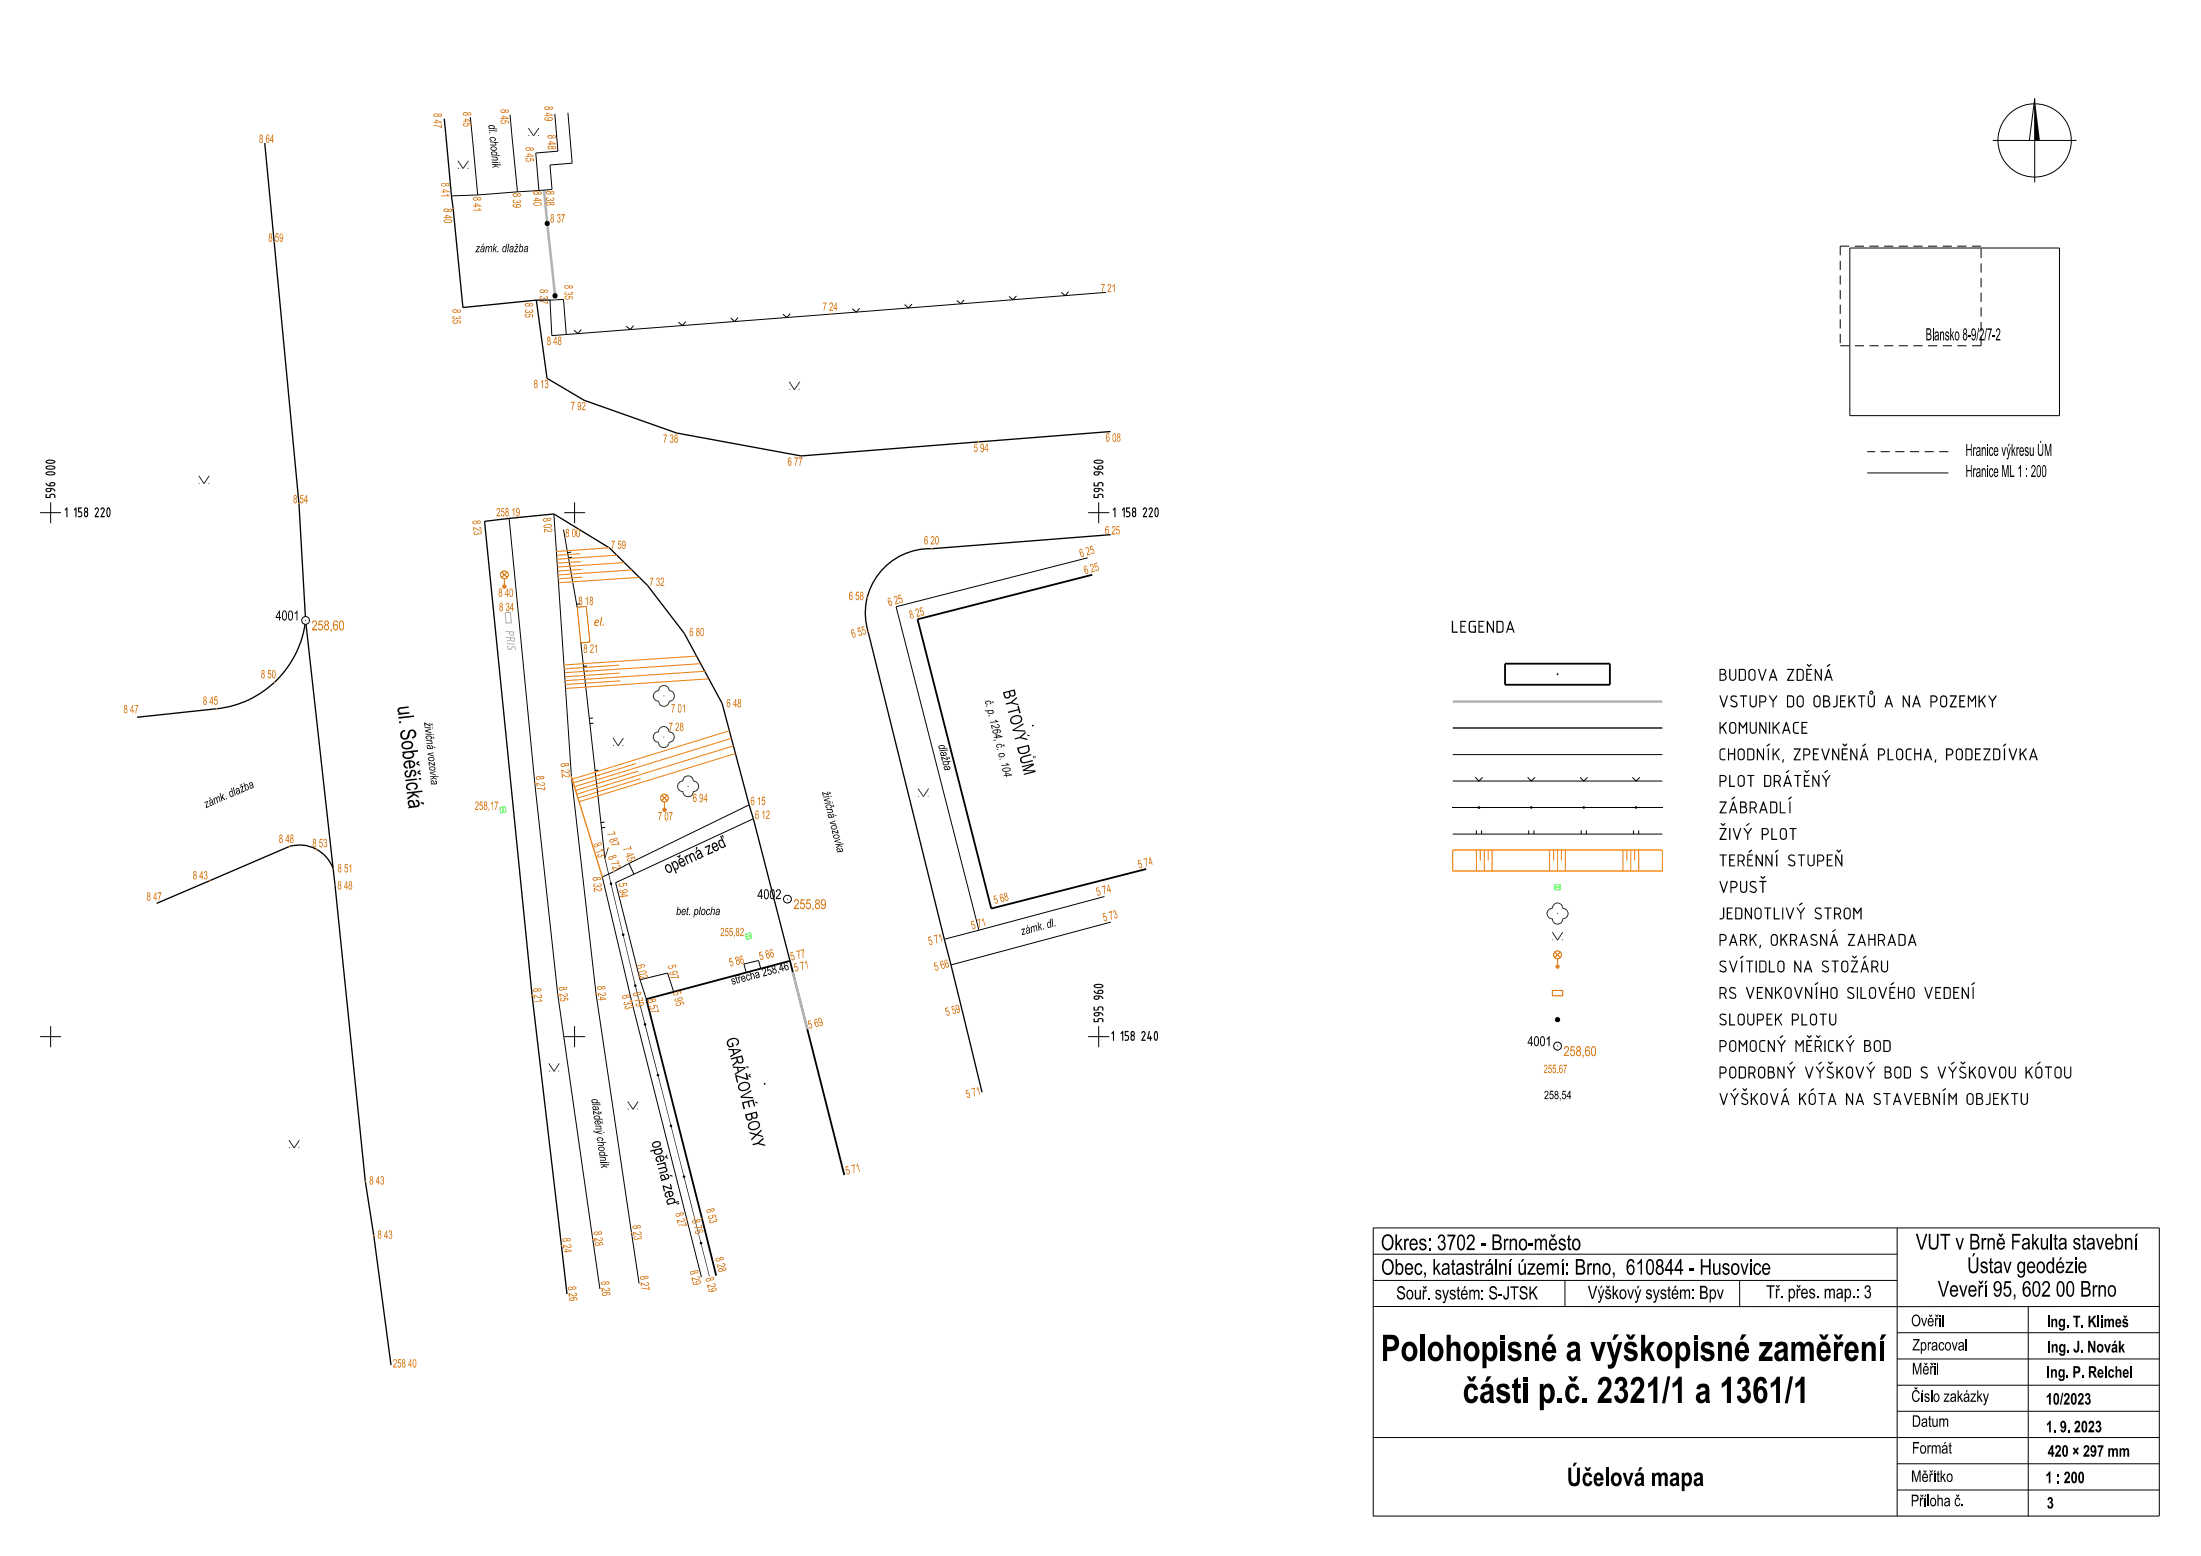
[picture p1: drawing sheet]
<svg xmlns="http://www.w3.org/2000/svg" width="420mm" height="297mm" viewBox="0 0 420 297" stroke-linecap="round" stroke-linejoin="round" font-family="sans-serif">
<path d="M52.3 46.2l4.7 49.9 1.3 22.3a19.1 19.1 0 0 1-17 16.9M102.3 57.3l2.1 14.9 7.1 4.2 17.6 6.3 23.8 4.3 33.8-2.7M92.5 99.5l13.2-1.4 10.6 6.5M177.8 104.7a12.3 12.3 0 0 0-12.1 15.9l17.9 72.2M130.6 120.9l7.2 13.4 6 22 6.9 27.1M55.2 161.6l-15.2 6.5M63.9 168.9l5.8 56.6 1.6 10.4 3.3 24.7M101.5 190l5.6 47.8" fill="none" stroke="#000" stroke-width=".25"/>
<path d="M97.2 99l4.9 50.6 4.3 40.2 6.7 46.7M105.7 98.1l3.3 50.2 4.7 41.4 6.8 45.6" fill="none" stroke="#000" stroke-width=".19"/>
<path d="M175.1 118.2l14.1 55.2" fill="none" stroke="#000" stroke-width=".35"/>
<g fill="none" stroke="#f00" stroke-width=".19">
<path d="M95.7 109.2l1.1 1M96.2 110.5v1M96.8 109.2l-1.1 1"/>
<circle cx="96.3" cy="109.7" r=".76"/>
</g>
<circle cx="96.3" cy="112" r=".41" fill="#f00"/>
<g fill="none" stroke="#f00" stroke-width=".19">
<path d="M126.3 151.8l1 1.1M126.8 153.1v1.1M127.3 151.8l-1 1.1"/>
<circle cx="126.8" cy="152.3" r=".74"/>
</g>
<circle cx="126.8" cy="154.6" r=".41" fill="#f00"/>
<path d="M130.6 148.4a.99 .99 0 0 1 1.1-.2 .99 .99 0 0 1 .6 .9 1.01 1.01 0 0 1 1 1 1.01 1.01 0 0 1-1 1 .99 .99 0 0 1-1 1 .99 .99 0 0 1-1-1 1.01 1.01 0 0 1-1-1 1.01 1.01 0 0 1 1-1z" fill="none" stroke="#007800" stroke-width=".19"/>
<path d="M131.2 150h.2v.2h-.2z" fill-rule="evenodd" fill="#007800"/>
<path d="M126 131.1a1.02 1.02 0 0 1 1.1-.2 1.02 1.02 0 0 1 .6 .9 1.01 1.01 0 0 1 1 1 1.01 1.01 0 0 1-1 1 1.01 1.01 0 0 1-1 1 1.01 1.01 0 0 1-1-1 1.01 1.01 0 0 1-1-1 1.01 1.01 0 0 1 1-1z" fill="none" stroke="#007800" stroke-width=".19"/>
<path d="M126.6 132.8h.2v.1h-.2z" fill-rule="evenodd" fill="#007800"/>
<path d="M125.9 139a1 1 0 0 1 1.1-.2 1 1 0 0 1 .7 .9 .99 .99 0 0 1 1 1 .99 .99 0 0 1-1 1 1.01 1.01 0 0 1-1 1 1.01 1.01 0 0 1-1-1 .99 .99 0 0 1-1-1 .99 .99 0 0 1 1-1z" fill="none" stroke="#007800" stroke-width=".19"/>
<path d="M126.6 140.6h.1v.2h-.1z" fill-rule="evenodd" fill="#007800"/>
<path d="M150.8 59.9l-.7 .7-.7-.6M158.4 60l-53.1 4.1M110.9 62.9l-.6 .8-.8-.7M120.9 62.2l-.6 .7-.8-.6M130.8 61.4l-.6 .7-.7-.6M140.8 60.6l-.6 .8-.7-.7M128.6 189.3l-1.2-3.6-5.3 1.3 1.2 3.7" fill="none" stroke="#000" stroke-width=".19"/>
<g fill="#000">
<path d="M115.4 163.9l.1-.1 2.3 9.7-.1 .1zM116 161.9h.1l-.6 2-.1-.1zM117.7 173.6l.1-.1 2.3 9.8h-.1zM120 183.3h.1l1.8 7.4h-.1zM121.8 190.7h.1l2.5 9.7h-.2zM124.2 200.4h.2l2.5 9.6-.1 .1zM126.8 210.1l.1-.1 2.4 9.7-.1 .1zM129.2 219.8l.1-.1 2.5 9.7h-.1zM131.7 229.4h.1l.8 3h-.1z"/>
<path d="M116.4 168.5h.4v.3l-.3 .1z" fill-rule="evenodd"/>
<path d="M121.1 188l.3-.1v.4l-.3 .1z" fill-rule="evenodd"/>
<circle cx="118.9" cy="178.4" r=".26"/>
<circle cx="123.1" cy="195.5" r=".26"/>
<circle cx="125.6" cy="205.2" r=".24"/>
<circle cx="128" cy="214.9" r=".25"/>
<circle cx="130.5" cy="224.6" r=".25"/>
</g>
<path d="M150.7 183.4l-27.4 7.3 10.6 41.8" fill="none" stroke="#000" stroke-width=".35"/>
<path d="M95.4 154.1l1-.1 .1 1-1 .1zM142.2 178.3l1-.2 .2 .9-.9 .3zM143.3 178.6l-1 .2" fill="none" stroke="#0f0" stroke-width=".19"/>
<path d="M92.5 99.5l9 90.5" fill="none" stroke="#000" stroke-width=".25"/>
<path d="M111.9 115.7l.7 6.9-1.8 .1-.7-6.8" fill="none" stroke="#f00" stroke-width=".19"/>
<path d="M96.4 117l1-.1 .2 2-1 .1z" fill="none" stroke="#f0f" stroke-width=".19"/>
<path d="M117 140.9l1 1.5 1-1.5" fill="none" stroke="#007800" stroke-width=".19"/>
<g fill="#007800">
<path d="M118.8 142.2h.1v.2h-.1z" fill-rule="evenodd"/>
<path d="M117 142.2h.1v.2h-.1z" fill-rule="evenodd"/>
</g>
<path d="M106.7 203l-1 1.5-1-1.5" fill="none" stroke="#007800" stroke-width=".19"/>
<g fill="#007800">
<path d="M106.6 204.4h.1v.1h-.1z" fill-rule="evenodd"/>
<path d="M104.8 204.4h.1v.1h-.1z" fill-rule="evenodd"/>
</g>
<path d="M121.8 210.3l-1 1.4-1-1.4" fill="none" stroke="#007800" stroke-width=".19"/>
<g fill="#007800">
<path d="M121.6 211.6h.2v.1h-.2z" fill-rule="evenodd"/>
<path d="M119.8 211.6h.2v.1h-.2z" fill-rule="evenodd"/>
</g>
<path d="M175.2 150.5l1 1.5 1-1.5" fill="none" stroke="#007800" stroke-width=".19"/>
<g fill="#007800">
<path d="M177 151.9l.2 .2z" fill-rule="evenodd"/>
<path d="M175.2 151.9h.2v.2h-.2z" fill-rule="evenodd"/>
</g>
<path d="M152.6 72.9l-1 1.5-1-1.5" fill="none" stroke="#007800" stroke-width=".19"/>
<g fill="#007800">
<path d="M152.4 74.3h.2v.1h-.2z" fill-rule="evenodd"/>
<path d="M150.6 74.3h.2v.1h-.2z" fill-rule="evenodd"/>
</g>
<path d="M87.4 30.7l1 1.5 1-1.5" fill="none" stroke="#007800" stroke-width=".19"/>
<g fill="#007800">
<path d="M89.2 32.1h.2v.1h-.2z" fill-rule="evenodd"/>
<path d="M87.4 32.1h.2v.1h-.2z" fill-rule="evenodd"/>
</g>
<path d="M50.5 27.3l1.8 18.9M84.8 22.6l3.5 36.1 14-1.4M211.9 82.4l-25.2 1.9M58.3 118.4l5.3 47.4M116.3 104.6l7.2 7.1 7.1 9.2M211.9 102.1l-34.1 2.6M41.3 135.3l-15.2 1.6M40 168.1l-10.1 4.3M55.2 161.6a6.8 6.8 0 0 1 8.4 4.2M63.6 165.8l.3 3.1M183.6 192.8l3.8 15.7M107.1 237.8l1.1 9.2" fill="none" stroke="#000" stroke-width=".25"/>
<g fill="none" stroke="#000" stroke-width=".19">
<path d="M89.7 22.4l1.5 14.8M91.2 37.2l-5.1 .2M97.3 21.9l1.4 14.7M98.7 36.6l-7.5 .6M102.8 36.4l-4.1 .2M105.9 21.7l.6 7.2-4.3 .3 .6 7.2M108.4 21.5l.8 9.6-4.2 .4 .3 4.7-2.5 .2M164 58.8l-.6 .8-.8-.7M174 58l-.6 .8-.8-.7M184 57.3l-.7 .7-.7-.6M194 56.5l-.7 .7-.8-.6M203.9 55.7l-.6 .7-.8-.6"/>
<path d="M211.1 55.8l-52.7 4.2M108.1 63.8l-.6-6.7-2.5 .2 .3 6.8M107.5 101.1l2.6 14.8M109 105.4l-.7 .1M109.2 106.4l-.7 .1M207.6 106.5l-36.6 9.3 15.8 61.7M110.8 122.7l4.6 41.1M112 127.1l-.7 .1M112.1 128.1l-.7 .1M113.1 137.1h-.7M113.2 138l-.6 .1M114.3 147l-.7 .1"/>
<path d="M114.4 148l-.7 .1M115.4 156.9l-.7 .1M115.5 157.9l-.7 .1M142.9 153.6l-22.9 11.2M143.8 156.3l-26.3 12.2 4.6 18.5M120 164.8l-5.1 2.6 5.6 23.6 13.3 52.8M120 164.8l1 2.1M186.8 177.5l-6.6 1.8M210.7 171.1l-23.9 6.4M212 176l-30.5 8.2M144.7 183.3l-2.7 .7M113.1 236.5l1.4 9.5"/>
<path d="M120.5 235.3l1.5 9.7"/>
</g>
<path d="M208.4 109.7l-33.3 8.5M218.7 165.9l-29.5 7.5M150.7 183.4l10.4 40.9M133.9 232.5l2.8 11" fill="none" stroke="#000" stroke-width=".35"/>
<g fill="#000">
<path d="M132.5 232.4h.1l2.4 9.7h-.1zM134.9 242.1h.1l.4 1.5-.1 .1z"/>
<circle cx="104.4" cy="42.7" r=".49"/>
<circle cx="105.9" cy="56.5" r=".5"/>
<circle cx="133.8" cy="237.3" r=".25"/>
</g>
<path d="M103.8 36.3l2.2 20.9M151.3 185.6l2.8 10.8" fill="none" stroke="#b4b4b4" stroke-width=".49"/>
<path d="M109 148.3l5.9 19.1" fill="none" stroke="#ff7f00" stroke-width=".25"/>
<path d="M102.8 24.4l-1 1.5-1-1.5" fill="none" stroke="#007800" stroke-width=".19"/>
<g fill="#007800">
<path d="M102.6 25.8h.2v.2h-.2z" fill-rule="evenodd"/>
<path d="M100.9 25.8h.1v.2h-.1z" fill-rule="evenodd"/>
</g>
<path d="M39.9 90.8l-1 1.5-1-1.5" fill="none" stroke="#007800" stroke-width=".19"/>
<g fill="#007800">
<path d="M39.8 92.2h.1v.1h-.1z" fill-rule="evenodd"/>
<path d="M38 92.2h.1v.1h-.1z" fill-rule="evenodd"/>
</g>
<path d="M57.2 217.6l-1.1 1.5-1-1.5" fill="none" stroke="#007800" stroke-width=".19"/>
<g fill="#007800">
<path d="M57 219h.1v.1h-.1z" fill-rule="evenodd"/>
<path d="M55.2 219h.1v.1h-.1z" fill-rule="evenodd"/>
</g>
<path d="M110.7 105.7l-4.5 .3M116.3 104.6l-10.1 .7M118.1 127l-10.4 .7M132.9 125.2l-25.3 1.7M139.2 139.5l-30 9.2M121.4 145.8l-12 3.6" fill="none" stroke="#ff7f00" stroke-width=".19"/>
<g fill="#c36b00">
<path d="M71.2 235.8h.2v.2h-.2z" fill-rule="evenodd"/>
<path d="M69.6 225.4h.2v.2h-.2z" fill-rule="evenodd"/>
<path d="M86.4 39.6h.3v.2h-.3z" fill-rule="evenodd"/>
<path d="M133.8 232.5h.2v.2h-.2z" fill-rule="evenodd"/>
<path d="M186.6 84.2h.2v.2h-.2z" fill-rule="evenodd"/>
<path d="M63.8 168.8h.2v.2h-.2z" fill-rule="evenodd"/>
<path d="M63.5 165.7h.2v.2h-.2z" fill-rule="evenodd"/>
<path d="M55.1 161.5h.2v.2h-.2z" fill-rule="evenodd"/>
<path d="M41.2 135.2h.2v.2h-.2z" fill-rule="evenodd"/>
<path d="M52.3 130.1h.2v.2h-.2z" fill-rule="evenodd"/>
<path d="M158.3 59.9h.2v.2h-.2z" fill-rule="evenodd"/>
<circle cx="109" cy="148.3" r=".14"/>
<circle cx="177.8" cy="104.7" r=".14"/>
<circle cx="114.9" cy="167.4" r=".14"/>
</g>
<path d="M102.3 57.3h2.7M277.2 139h40" fill="none" stroke="#000" stroke-width=".25"/>
<g fill="none" stroke="#ff7f00" stroke-width=".19">
<path d="M110.8 107.2l-4.5 .3M110.9 108.7l-4.5 .3M111.1 110.2l-4.6 .3M117.7 106l-11.4 .7M119.2 107.4l-12.8 .8M120.6 108.8l-14.1 .9M122 110.2l-15.4 1M118.3 128.5l-10.5 .7M118.4 130l-10.6 .7M133.7 126.7l-26 1.7M134.5 128.1l-26.7 1.8M135.3 129.6l-27.4 1.8"/>
<path d="M121.8 147.2l-12 3.7M122.2 148.6l-11.9 3.7M139.6 140.9l-30 9.3M139.9 142.4l-29.8 9.2M140.3 143.8l-29.8 9.2"/>
</g>
<g fill="none" stroke="#000" stroke-width=".19">
<path d="M277.2 144h40M277.2 149.1h40M277.2 154.1h40M277.2 159.2h40M281.5 148.4l.7 .7 .7-.7M281.7 158.5v.7M282.7 158.5v.7M291.5 148.4l.7 .7 .7-.7M291.7 158.5v.7M292.7 158.5v.7M301.5 148.4l.7 .7 .7-.7M301.7 158.5v.7"/>
<path d="M302.7 158.5v.7M311.5 148.4l.7 .7 .7-.7M311.7 158.5v.7M312.7 158.5v.7M317.2 154.1v.1M262 239.4h100M362 234.4v55M262 249.4h150M262 244.4h100M298.6 244.4v5M332 244.4v5M362 254.4h50"/>
<path d="M362 259.4h50M387 249.4v40M262 274.4h150M362 264.4h50M362 269.4h50M362 279.4h50M262 289.4v-55h150v55h-150M362 284.4h50"/>
</g>
<path d="M277.2 133.9h40" fill="none" stroke="#b4b4b4" stroke-width=".49"/>
<g fill="#000">
<circle cx="282.2" cy="154.1" r=".25"/>
<circle cx="292.2" cy="154.1" r=".25"/>
<circle cx="302.2" cy="154.1" r=".25"/>
<circle cx="312.2" cy="154.1" r=".25"/>
</g>
<g fill="none" stroke="#f00" stroke-width=".19">
<path d="M296.7 181.7l1 1.1M297.2 183v1.1M297.7 181.7l-1 1.1"/>
<circle cx="297.2" cy="182.2" r=".75"/>
</g>
<circle cx="297.2" cy="184.5" r=".39" fill="#f00"/>
<path d="M296.5 172.7a.98 .98 0 0 1 1.1-.3 .98 .98 0 0 1 .6 1 .99 .99 0 0 1 1 1 .99 .99 0 0 1-1 1 .99 .99 0 0 1-1 1 .99 .99 0 0 1-1-1 .99 .99 0 0 1-1-1 .99 .99 0 0 1 1-1z" fill="none" stroke="#007800" stroke-width=".19"/>
<path d="M297.1 174.3h.2v.2h-.2z" fill-rule="evenodd" fill="#007800"/>
<path d="M298.2 177.9l-1 1.6-1-1.6" fill="none" stroke="#007800" stroke-width=".19"/>
<g fill="#007800">
<path d="M298 179.3h.2v.2h-.2z" fill-rule="evenodd"/>
<path d="M296.2 179.3h.2v.2h-.2z" fill-rule="evenodd"/>
</g>
<path d="M296.7 168.8h1v1h-1zM296.7 169.3h1" fill="none" stroke="#0f0" stroke-width=".19"/>
<path d="M296.2 189.1h2v1h-2z" fill="none" stroke="#f00" stroke-width=".19"/>
<g fill="#000">
<path d="M388.3 18.8l1 8h-1z"/>
<circle cx="297.2" cy="128.7" r=".18"/>
<circle cx="297.2" cy="194.6" r=".5"/>
</g>
<path d="M287.2 126.7h20v4h-20z" fill="none" stroke="#000" stroke-width=".35"/>
<g fill="none" stroke="#ff7f00" stroke-width=".19">
<path d="M277.2 162.2v4.1M281.7 162.2v4.1M282.5 162.2v2M283.2 162.2v4.1M284 162.2v2M284.7 162.2v4.1M295.7 162.2v4.1M296.5 162.2v2M297.2 162.2v4.1M298 162.2v2M298.7 162.2v4.1M309.7 162.2v4.1"/>
<path d="M310.4 162.2v2M311.2 162.2v4.1M311.9 162.2v2M312.7 162.2v4.1M317.2 162.2v4.1"/>
</g>
<path d="M277.2 162.2h40M277.2 166.3h40" fill="none" stroke="#ff7f00" stroke-width=".25"/>
<g fill="none" stroke="#000" stroke-width=".19">
<path d="M388.1 19.8a7 7 0 0 0-5.9 10.4 7 7 0 0 0 12 .4 7 7 0 0 0-5.2-10.7l-.6-.1M380.3 26.8h15.9M387.2 26.8l1.1-8v16M353 47.3h40v32h-40zM7.7 97.9h3.9M9.7 95.9v4M107.7 97.9h4M109.6 95.9v4M207.6 97.9h4.1M209.7 95.9v4M356.3 90.3h15.5M7.7 197.9h3.9"/>
<path d="M9.7 195.9v4M107.7 197.9h4M109.6 195.9v4M207.6 197.9h4.1M209.7 195.9v4"/>
</g>
<path d="M351.2 47v19M378 47h-26.8M351.2 66h26.8M378 66v-19M371.8 86.2h-15.5" fill="none" stroke="#000" stroke-width=".19" stroke-dasharray="1.7 1" stroke-linecap="butt"/>
<path d="M114.7 117.8h.2l-.3 1.6h-.2z" fill-rule="evenodd" fill="#f00"/>
<g fill="#c36b00">
<path d="M135.4 233l.2-.2 .1 .1-.2 .1a.28 .28 0 0 0 .3 .3 .28 .28 0 0 0 .2-.3l.2-.1a.22 .22 0 0 0 .3 .2 .22 .22 0 0 0 0-.3h-.1v-.2a.35 .35 0 0 1 .4 .5 .35 .35 0 0 1-.6 .1 .49 .49 0 0 1-.5 .3 .49 .49 0 0 1-.4-.4z" fill-rule="evenodd"/>
<path d="M121 236.1l.3-.1 .1 .1-.3 .1a.3 .3 0 0 0 .3 .3 .3 .3 0 0 0 .3-.3h.1a.22 .22 0 0 0 .3 .2 .22 .22 0 0 0 .2-.3l-.2-.1v-.1a.34 .34 0 0 1 .3 .5 .34 .34 0 0 1-.6 0 .49 .49 0 0 1-.5 .2 .49 .49 0 0 1-.4-.4z" fill-rule="evenodd"/>
<path d="M119.4 192.1l.2-.1v.1l-.2 .2a.3 .3 0 0 0 .3 .2 .3 .3 0 0 0 .2-.3l.2-.1a.22 .22 0 0 0 .3 .2 .22 .22 0 0 0 .1-.3l-.2-.1v-.1a.35 .35 0 0 1 .4 .4 .35 .35 0 0 1-.6 .2 .49 .49 0 0 1-.5 .3 .49 .49 0 0 1-.4-.4z" fill-rule="evenodd"/>
<path d="M124.1 193l1.5 .1-.2-.6h.2l.2 .7h-1.7z" fill-rule="evenodd"/>
<path d="M106.9 190.6l.3-.1 .1 .1-.3 .1a.33 .33 0 0 0 .4 .3 .33 .33 0 0 0 .2-.4v-.2l.8 .1v.5h-.1l-.1-.4h-.4l.1 .1a.53 .53 0 0 1-.5 .4 .53 .53 0 0 1-.6-.4z" fill-rule="evenodd"/>
<path d="M102 191.1l1.2-.1-.3-.3 .7 .4-1.6 .1z" fill-rule="evenodd"/>
<path d="M113.3 169.5l.4 .1a.81 .81 0 0 0 1 .2v-.2h-.3v-.2h.2a.36 .36 0 0 1 .3 .5 .36 .36 0 0 1-.5 .2l-.9-.4v.5h-.2z" fill-rule="evenodd"/>
<path d="M107.2 147.8l.4 .1a.77 .77 0 0 0 1 .2l-.1-.3h-.2v-.1h.2a.36 .36 0 0 1 .3 .5 .36 .36 0 0 1-.6 .2l-.8-.4v.4l-.2 .1z" fill-rule="evenodd"/>
<path d="M102.4 150.4l1.5 .2-.1-.5h.2l.1 .7-1.6-.2z" fill-rule="evenodd"/>
<path d="M90.5 101.6l.3-.1v.1l-.3 .1a.3 .3 0 0 0 .4 .3 .3 .3 0 0 0 .2-.3h.2a.23 .23 0 0 0 .3 .2 .23 .23 0 0 0 .1-.3l-.2-.1a.27 .27 0 0 1 .5 .1 .27 .27 0 0 1-.3 .4h-.2l-.2-.1a.47 .47 0 0 1-.5 .2 .47 .47 0 0 1-.4-.4z" fill-rule="evenodd"/>
<path d="M103.8 101l.4 .1a.76 .76 0 0 0 1 .2v-.3h-.3a.3 .3 0 0 1 .5 .1 .3 .3 0 0 1-.2 .4 1.2 1.2 0 0 1-1.1-.4l-.1 .5-.1 .1z" fill-rule="evenodd"/>
<path d="M122 186.3h.2a1.08 1.08 0 0 0 1.2 .2v-.3h-.3l-.1-.1a.37 .37 0 0 1 .6 .3 .37 .37 0 0 1-.5 .3l-.9-.3 .1 .6h-.2z" fill-rule="evenodd"/>
<path d="M127.9 186.5h1.5l-.2-.4 .2-.1 .2 .7h-1.6z" fill-rule="evenodd"/>
<path d="M129 191.5l.3-.2v.1l-.2 .3a.33 .33 0 0 0 .4 .2 .33 .33 0 0 0 .2-.5l-.1-.1 .8-.1 .2 .5h-.2l-.2-.4-.4 .1 .1 .1a.52 .52 0 0 1-.4 .5 .52 .52 0 0 1-.6-.4z" fill-rule="evenodd"/>
<path d="M153.8 183.3h.1l.3 1.6h-.1l-.3-1.2-.2 .3z" fill-rule="evenodd"/>
<path d="M179.4 178.2l.4 1.5-.1 .1-.3-1.2-.2 .3-.1-.2z" fill-rule="evenodd"/>
<path d="M187.5 175.2l.6 1.5-.2 .1-.3-1.2-.2 .3z" fill-rule="evenodd"/>
<path d="M175.5 116l.5-.1v.2l-.4 .1 .1 .4a.46 .46 0 0 1 .6 .1 .46 .46 0 0 1 0 .6l-.3 .2-.4-.3 .2-.1 .1 .2a.3 .3 0 0 0 .3-.4 .3 .3 0 0 0-.5-.1l-.1 .1z" fill-rule="evenodd"/>
<path d="M152.7 181.3l.7-.1v1.6h-.2v-.1v-1.3l-.4 .1z" fill-rule="evenodd"/>
<path d="M122.3 245.8l1.5 .3-.1-.6h.2l.1 .7-1.7-.2z" fill-rule="evenodd"/>
<path d="M163.6 222.1l.5 1.6h-.2l-.2-1.2-.3 .2v-.1z" fill-rule="evenodd"/>
<path d="M186.5 207.4h.1l.4 1.6h-.1l-.3-1.2-.2 .3z" fill-rule="evenodd"/>
<path d="M212.5 173.8a.39 .39 0 0 1 .4 .1 .39 .39 0 0 1 0 .5 .48 .48 0 0 1 .3 .5 .48 .48 0 0 1-.3 .4l-.3-.3 .1-.1 .2 .2a.29 .29 0 0 0 .2-.3 .29 .29 0 0 0-.4-.2v-.2a.23 .23 0 0 0 .2-.3 .23 .23 0 0 0-.4-.1v.2h-.1z" fill-rule="evenodd"/>
<path d="M208.8 107.5l.5-.1 .1 .2-.4 .1v.4l.1-.1a.52 .52 0 0 1 .6 .4 .52 .52 0 0 1-.4 .6l-.3-.3 .1-.1 .1 .2a.34 .34 0 0 0 .4-.3 .34 .34 0 0 0-.3-.4l-.4 .2z" fill-rule="evenodd"/>
<path d="M208 104.3l.5-.2v.2l-.4 .1 .1 .5 .1-.1a.52 .52 0 0 1 .5 .4 .52 .52 0 0 1-.3 .6l-.3-.4h.1l.2 .2a.35 .35 0 0 0 .2-.4 .35 .35 0 0 0-.4-.3l-.2 .2z" fill-rule="evenodd"/>
<path d="M171.4 113.6l.5-.1v.2l-.4 .1 .1 .4 .1-.1a.52 .52 0 0 1 .5 .4 .52 .52 0 0 1-.3 .6l-.3-.3 .1-.1 .2 .3a.33 .33 0 0 0 .2-.5 .33 .33 0 0 0-.5-.1h-.1z" fill-rule="evenodd"/>
</g>
<g fill="#000">
<path d="M344.8 126.8l.4 .2 .3-.2 .2 .1-.5 .4z" fill-rule="evenodd"/>
<path d="M348.6 127.1l.5-.4 .2 .2-.6 .4h-.1z" fill-rule="evenodd"/>
<path d="M356.7 132.2a.41 .41 0 0 0 .8 0 .41 .41 0 0 0-.8 0zM356.9 132.2a.2 .2 0 0 1 .4 0 .2 .2 0 0 1-.4 0z" fill-rule="evenodd"/>
<path d="M328.4 157.1h.1l.3 .3 .3-.3 .1 .2-.4 .4-.4-.4z" fill-rule="evenodd"/>
<path d="M330.4 152.4l.7-.3-.1 .2-.4 .3h-.2z" fill-rule="evenodd"/>
<path d="M333.2 157.5l.6-.4v.2l-.5 .4z" fill-rule="evenodd"/>
<path d="M337.1 142.3l.5-.4 .2 .1-.5 .5z" fill-rule="evenodd"/>
<path d="M340.8 147.4l.6-.4v.2l-.5 .4-.1-.1z" fill-rule="evenodd"/>
<path d="M341.3 152.4l.5-.4 .1 .1-.5 .5h-.2z" fill-rule="evenodd"/>
<path d="M344.3 147l.5 .3 .3-.3 .1 .1-.4 .5z" fill-rule="evenodd"/>
<path d="M348.2 147.4l.4-.4 .2 .1-.5 .5-.2-.1z" fill-rule="evenodd"/>
<path d="M351.6 141.9l.4 .3 .3-.3 .2 .1-.5 .5-.4-.4z" fill-rule="evenodd"/>
<path d="M355.4 142.3l.6-.4v.2l-.4 .4z" fill-rule="evenodd"/>
<path d="M382.2 142.3l.5-.4 .1 .1-.5 .5z" fill-rule="evenodd"/>
<path d="M333.7 162.5l.5-.3h.1l-.5 .5h-.1z" fill-rule="evenodd"/>
<path d="M336 167.2h.1l.3 .3 .3-.3 .2 .2-.5 .4-.4-.4z" fill-rule="evenodd"/>
<path d="M338.7 162.5l.5-.3h.2l-.5 .5h-.2z" fill-rule="evenodd"/>
<path d="M343.3 172.6l.5-.3h.2l-.1 .2-.5 .4-.1-.1z" fill-rule="evenodd"/>
<path d="M349.6 177.7l.7-.3v.1l-.5 .4z" fill-rule="evenodd"/>
<path d="M350.4 162.2h.2l.3 .3 .3-.3 .1 .1-.4 .4z" fill-rule="evenodd"/>
<path d="M332.1 182.8l.4-.4 .2 .1-.5 .5z" fill-rule="evenodd"/>
<path d="M339.7 197.9l.6-.3v.2l-.5 .4-.2-.1z" fill-rule="evenodd"/>
<path d="M344.8 197.6l.4 .3 .3-.3 .2 .1-.5 .5-.4-.5z" fill-rule="evenodd"/>
<path d="M346.3 187.8l.7-.3-.5 .5h-.2z" fill-rule="evenodd"/>
<path d="M346.5 197.6l.5 .3 .3-.3 .1 .1-.4 .5z" fill-rule="evenodd"/>
<path d="M352.8 197.9l.6-.3v.2l-.5 .4-.2-.1z" fill-rule="evenodd"/>
<path d="M353.4 182.4l.5 .3 .3-.3 .1 .2-.4 .4-.5-.4z" fill-rule="evenodd"/>
<path d="M355.5 182.8l.6-.4 .1 .2-.6 .4z" fill-rule="evenodd"/>
<path d="M360.8 187.8l.5-.3h.2l-.5 .5h-.2z" fill-rule="evenodd"/>
<path d="M376.2 187.8l.5-.3h.2l-.6 .5h-.1z" fill-rule="evenodd"/>
<path d="M330.7 208.1l.6-.4v.2l-.5 .4-.1-.1z" fill-rule="evenodd"/>
<path d="M332.5 207.7l.5 .3 .3-.3 .1 .1-.5 .5z" fill-rule="evenodd"/>
<path d="M340.4 208.1l.6-.4v.2l-.5 .4h-.2z" fill-rule="evenodd"/>
<path d="M341.5 203l.6-.3v.1l-.5 .4z" fill-rule="evenodd"/>
<path d="M345.5 208.1l.5-.4 .2 .1-.6 .5h-.1z" fill-rule="evenodd"/>
<path d="M347 203l.6-.3v.1l-.4 .4h-.2z" fill-rule="evenodd"/>
<path d="M348.8 202.7l.4 .2 .4-.3 .1 .2-.5 .4-.4-.4z" fill-rule="evenodd"/>
<path d="M356.6 203l.7-.3v.1l-.5 .4z" fill-rule="evenodd"/>
<path d="M370.7 208.1l.5-.4 .1 .1-.5 .5z" fill-rule="evenodd"/>
<path d="M372.3 203l.6-.3v.1l-.4 .4h-.2z" fill-rule="evenodd"/>
<path d="M374.1 202.7l.4 .2 .4-.3 .1 .2-.5 .4-.4-.4z" fill-rule="evenodd"/>
<path d="M388.7 203l.7-.3v.1l-.5 .4h-.2z" fill-rule="evenodd"/>
<path d="M376.6 239.2h.3l-.3 .6h-.3z" fill-rule="evenodd"/>
<path d="M300.4 279.2h.6l-.6 .7h-.3z" fill-rule="evenodd"/>
<path d="M365.2 264.8h.3l.1 .3 .1-.3h.3l-.3 .4h-.2z" fill-rule="evenodd"/>
</g>
<circle cx="58.3" cy="118.4" r=".74" fill="#fff"/>
<circle cx="58.3" cy="118.4" r=".74" fill="none" stroke="#000" stroke-width=".19"/>
<circle cx="150.2" cy="171.6" r=".75" fill="#fff"/>
<circle cx="150.2" cy="171.6" r=".75" fill="none" stroke="#000" stroke-width=".19"/>
<circle cx="297.2" cy="199.7" r=".75" fill="#fff"/>
<circle cx="297.2" cy="199.7" r=".75" fill="none" stroke="#000" stroke-width=".19"/>
<g fill="#000">
<circle cx="58.3" cy="118.4" r=".1"/>
<circle cx="297.2" cy="199.7" r=".1"/>
</g>
<g font-size="5">
<text x="263.5" y="259.8">Polohopisné a výškopisné zaměření</text>
<text x="279.1" y="267.8">části p.č. 2321/1 a 1361/1</text>
</g>
<text font-size="3.5" x="299" y="283.6">Účelová mapa</text>
<g font-size="3">
<text x="75.8" y="134.8" transform="rotate(84 75.8 134.8)">ul. Soběšická</text>
<text x="263.5" y="238.6">Okres: 3702 - Brno-město</text>
<text x="365.6" y="238.5">VUT v Brně Fakulta stavební</text>
<text x="263.5" y="243.3">Obec, katastrální území: Brno, 610844 - Husovice</text>
<text x="375.4" y="243">Ústav geodézie</text>
<text x="369.8" y="247.5">Veveří 95, 602 00 Brno</text>
</g>
<g font-size="2.5">
<text x="266.4" y="248">Souř. systém: S-JTSK</text>
<text x="303" y="247.9">Výškový systém: Bpv</text>
<text x="337" y="247.8">Tř. přes. map.: 3</text>
</g>
<g font-size="2.3">
<text x="367.4" y="65">Blansko 8-9/2/7-2</text>
<text x="375.1" y="87">Hranice výkresu ÚM</text>
<text x="375.1" y="91">Hranice ML 1 : 200</text>
<text x="276.8" y="120.8">LEGENDA</text>
<text x="191.3" y="132" transform="rotate(76 191.3 132)">BYTOVÝ DŮM</text>
<text x="327.9" y="130">BUDOVA ZDĚNÁ</text>
<text x="327.9" y="135">VSTUPY DO OBJEKTŮ A NA POZEMKY</text>
<text x="327.9" y="140.1">KOMUNIKACE</text>
<text x="327.9" y="145.1">CHODNÍK, ZPEVNĚNÁ PLOCHA, PODEZDÍVKA</text>
<text x="327.9" y="155.3">ZÁBRADLÍ</text>
<text x="327.9" y="150.2">PLOT DRÁTĚNÝ</text>
<text x="327.9" y="160.3">ŽIVÝ PLOT</text>
<text x="127.3" y="166.8" transform="rotate(-25 127.3 166.8)">opěrná zeď</text>
<text x="327.9" y="165.4">TERÉNNÍ STUPEŇ</text>
<text x="327.9" y="170.4">VPUSŤ</text>
<text x="327.9" y="175.5">JEDNOTLIVÝ STROM</text>
<text x="327.9" y="185.6">SVÍTIDLO NA STOŽÁRU</text>
<text x="327.9" y="180.6">PARK, OKRASNÁ ZAHRADA</text>
<text x="327.9" y="190.7">RS VENKOVNÍHO SILOVÉHO VEDENÍ</text>
<text x="327.9" y="195.7">SLOUPEK PLOTU</text>
<text x="138.5" y="198.3" transform="rotate(76 138.5 198.3)">GARÁŽOVÉ BOXY</text>
<text x="327.9" y="200.8">POMOCNÝ MĚŘICKÝ BOD</text>
<text x="327.9" y="205.9">PODROBNÝ VÝŠKOVÝ BOD S VÝŠKOVOU KÓTOU</text>
<text x="327.9" y="210.9">VÝŠKOVÁ KÓTA NA STAVEBNÍM OBJEKTU</text>
<text x="124.3" y="218" transform="rotate(76 124.3 218)">opěrná zeď</text>
</g>
<g font-size="2.2">
<text x="364.7" y="253.1">Ověřil</text>
<text x="364.9" y="257.8">Zpracoval</text>
<text x="390.6" y="253.3">Ing. T. Klimeš</text>
<text x="364.8" y="262.3">Měřil</text>
<text x="390.5" y="263">Ing. P. Reichel</text>
<text x="390.7" y="258.1">Ing. J. Novák</text>
<text x="364.7" y="267.6">Číslo zakázky</text>
<text x="390.4" y="268.1">10/2023</text>
<text x="364.8" y="272.3">Datum</text>
<text x="390.4" y="273.4">1. 9. 2023</text>
<text x="364.8" y="277.5">Formát</text>
<text x="390.7" y="278">420 × 297 mm</text>
<text x="364.6" y="287.5">Příloha č.</text>
<text x="364.7" y="282.9">Měřítko</text>
<text x="390.3" y="283.1">1 : 200</text>
<text x="390.6" y="287.9">3</text>
</g>
<g font-size="1.9">
<text x="10.6" y="95.2" transform="rotate(-90 10.6 95.2)">596 000</text>
<text x="210.6" y="95.2" transform="rotate(-90 210.6 95.2)">595 960</text>
<text x="12.2" y="98.7">1 158 220</text>
<text x="212.2" y="98.7">1 158 220</text>
<text x="52.6" y="118.4">4001</text>
<text x="144.5" y="171.6">4002</text>
<text x="210.6" y="195.3" transform="rotate(-90 210.6 195.3)">595 960</text>
<text x="211.9" y="198.7">1 158 240</text>
<text x="291.5" y="199.7">4001</text>
</g>
<g font-size="1.9" fill="#c36b00">
<text x="59.6" y="120.3">258,60</text>
<text x="151.5" y="173.5">255,89</text>
<text x="298.5" y="201.6">258,60</text>
</g>
<g font-size="1.6" fill="#c36b00">
<text x="82.7" y="21.6" transform="rotate(90 82.7 21.6)">8 47</text>
<text x="88.4" y="21.3" transform="rotate(90 88.4 21.3)">8 45</text>
<text x="95.5" y="20.8" transform="rotate(90 95.5 20.8)">8 45</text>
<text x="103.9" y="20.2" transform="rotate(90 103.9 20.2)">8 49</text>
<text x="49.4" y="27.3">8 64</text>
<text x="100.3" y="28" transform="rotate(90 100.3 28)">8 45</text>
<text x="104.5" y="25.7" transform="rotate(90 104.5 25.7)">8 48</text>
<text x="84.2" y="34.8" transform="rotate(90 84.2 34.8)">8 41</text>
<text x="84.7" y="39.7" transform="rotate(90 84.7 39.7)">8 40</text>
<text x="90.3" y="37.5" transform="rotate(90 90.3 37.5)">8 41</text>
<text x="97.8" y="36.8" transform="rotate(90 97.8 36.8)">8 39</text>
<text x="101.8" y="36.4" transform="rotate(90 101.8 36.4)">8 40</text>
<text x="104.2" y="36.4" transform="rotate(90 104.2 36.4)">8 38</text>
<text x="51.2" y="46.1">8 59</text>
<text x="105" y="42.5">8 37</text>
<text x="86.4" y="59" transform="rotate(90 86.4 59)">8 35</text>
<text x="100.2" y="57.8" transform="rotate(90 100.2 57.8)">8 35</text>
<text x="103" y="55.2" transform="rotate(90 103 55.2)">8 37</text>
<text x="107.7" y="54.4" transform="rotate(90 107.7 54.4)">8 35</text>
<text x="157" y="59.3">7 24</text>
<text x="210" y="55.8">7 21</text>
<text x="104.3" y="65.9">8 48</text>
<text x="101.8" y="74.1">8 13</text>
<text x="108.9" y="78.3">7 92</text>
<text x="126.5" y="84.5">7 38</text>
<text x="150.3" y="88.9">6 77</text>
<text x="185.8" y="86.3">5 94</text>
<text x="211" y="84.3">6 08</text>
<text x="55.9" y="96.1">8 54</text>
<text x="90.1" y="99.4" transform="rotate(84 90.1 99.4)">8</text>
<text x="94.7" y="98.6">258 19</text>
<text x="103.6" y="98.9" transform="rotate(84 103.6 98.9)">8</text>
<text x="107.8" y="102.5">8 00</text>
<text x="116.6" y="104.8">7 59</text>
<text x="176.3" y="103.9">6 20</text>
<text x="206.2" y="106.4" transform="rotate(-15 206.2 106.4)">6</text>
<text x="210.8" y="102">6 25</text>
<text x="95.1" y="113.9">8 40</text>
<text x="123.9" y="111.8">7 32</text>
<text x="207" y="109.6" transform="rotate(-15 207 109.6)">6</text>
<text x="95.2" y="116.7">8 34</text>
<text x="110.4" y="115.5">8 18</text>
<text x="162" y="114.5">6 58</text>
<text x="169.6" y="115.7" transform="rotate(-15 169.6 115.7)">6</text>
<text x="173.7" y="118.2" transform="rotate(-15 173.7 118.2)">8</text>
<text x="111.3" y="124.6">8 21</text>
<text x="131.5" y="121.4">6 80</text>
<text x="162.6" y="121.8" transform="rotate(-15 162.6 121.8)">6</text>
<text x="163.8" y="121.5" transform="rotate(-15 163.8 121.5)">55</text>
<text x="49.8" y="129.5">8 50</text>
<text x="23.6" y="136.2">8 47</text>
<text x="38.7" y="134.5">8 45</text>
<text x="128" y="136">7 01</text>
<text x="138.6" y="135">6 48</text>
<text x="127.6" y="139.5">7 28</text>
<text x="102.2" y="148.1" transform="rotate(84 102.2 148.1)">8</text>
<text x="107" y="145.7" transform="rotate(84 107 145.7)">8</text>
<text x="90.6" y="154.6">258,17</text>
<text x="132.2" y="153.1">6 94</text>
<text x="143.2" y="153.7">6 15</text>
<text x="53.2" y="160.9">8 48</text>
<text x="59.6" y="161.7">8 53</text>
<text x="113.1" y="161.2" transform="rotate(69 113.1 161.2)">8</text>
<text x="115.7" y="159.1" transform="rotate(69 115.7 159.1)">7</text>
<text x="116.2" y="160.3" transform="rotate(69 116.2 160.3)">87</text>
<text x="118.8" y="161.9" transform="rotate(69 118.8 161.9)">7</text>
<text x="125.5" y="156.6">7 07</text>
<text x="144" y="156.3">6 12</text>
<text x="36.8" y="167.9">8 43</text>
<text x="64.4" y="166.5">8 51</text>
<text x="113.1" y="167.4" transform="rotate(84 113.1 167.4)">8</text>
<text x="113.6" y="162.3" transform="rotate(69 113.6 162.3)">13</text>
<text x="116" y="163.5" transform="rotate(69 116 163.5)">8</text>
<text x="116.4" y="164.7" transform="rotate(69 116.4 164.7)">72</text>
<text x="119.3" y="163.1" transform="rotate(69 119.3 163.1)">45</text>
<text x="217.3" y="165.8" transform="rotate(-15 217.3 165.8)">5</text>
<text x="218.5" y="165.5" transform="rotate(-15 218.5 165.5)">74</text>
<text x="28" y="171.9">8 47</text>
<text x="64.4" y="169.8">8 48</text>
<text x="118" y="168.6" transform="rotate(84 118 168.6)">5</text>
<text x="118.2" y="169.8" transform="rotate(84 118.2 169.8)">94</text>
<text x="189.8" y="172.6" transform="rotate(-15 189.8 172.6)">5</text>
<text x="191" y="172.3" transform="rotate(-15 191 172.3)">68</text>
<text x="209.4" y="171" transform="rotate(-15 209.4 171)">5</text>
<text x="210.6" y="170.7" transform="rotate(-15 210.6 170.7)">74</text>
<text x="137.4" y="178.7">255,82</text>
<text x="185.5" y="177.4" transform="rotate(-15 185.5 177.4)">5</text>
<text x="210.6" y="175.9" transform="rotate(-15 210.6 175.9)">5</text>
<text x="121.4" y="184.3" transform="rotate(76 121.4 184.3)">6</text>
<text x="127.4" y="184.3" transform="rotate(76 127.4 184.3)">5</text>
<text x="139.3" y="184.5" transform="rotate(-14 139.3 184.5)">5</text>
<text x="140.5" y="184.2" transform="rotate(-14 140.5 184.2)">86</text>
<text x="145" y="183.3" transform="rotate(-14 145 183.3)">5</text>
<text x="146.2" y="183" transform="rotate(-14 146.2 183)">86</text>
<text x="151" y="183.4" transform="rotate(-14 151 183.4)">5</text>
<text x="151.7" y="185.5" transform="rotate(-14 151.7 185.5)">5</text>
<text x="177.3" y="180.4" transform="rotate(-15 177.3 180.4)">5</text>
<text x="178.5" y="185.4" transform="rotate(-15 178.5 185.4)">5</text>
<text x="179.7" y="185" transform="rotate(-15 179.7 185)">66</text>
<text x="101.7" y="188.6" transform="rotate(84 101.7 188.6)">8</text>
<text x="106.6" y="188.4" transform="rotate(84 106.6 188.4)">8</text>
<text x="113.9" y="188.2" transform="rotate(84 113.9 188.2)">8</text>
<text x="114" y="189.5" transform="rotate(84 114 189.5)">24</text>
<text x="118.6" y="190" transform="rotate(76 118.6 190)">8</text>
<text x="120.7" y="189.5" transform="rotate(76 120.7 189.5)">8</text>
<text x="121" y="190.7" transform="rotate(76 121 190.7)">79</text>
<text x="123.5" y="190.8" transform="rotate(76 123.5 190.8)">8</text>
<text x="128.3" y="189.4" transform="rotate(76 128.3 189.4)">5</text>
<text x="154.4" y="196.4" transform="rotate(-14 154.4 196.4)">5</text>
<text x="155.6" y="196.1" transform="rotate(-14 155.6 196.1)">69</text>
<text x="180.6" y="194" transform="rotate(-15 180.6 194)">5</text>
<text x="181.8" y="193.6" transform="rotate(-15 181.8 193.6)">59</text>
<text x="184.5" y="209.7" transform="rotate(-15 184.5 209.7)">5</text>
<text x="294.5" y="204.8">255 67</text>
<text x="70.5" y="226.1">8 43</text>
<text x="161.5" y="224.3" transform="rotate(-14 161.5 224.3)">5</text>
<text x="120.7" y="233.9" transform="rotate(84 120.7 233.9)">8</text>
<text x="128.8" y="231.6" transform="rotate(76 128.8 231.6)">8</text>
<text x="129.1" y="232.8" transform="rotate(76 129.1 232.8)">27</text>
<text x="132" y="232.9" transform="rotate(76 132 232.9)">8</text>
<text x="134.7" y="230.8" transform="rotate(76 134.7 230.8)">8</text>
<text x="72" y="236.4">8 43</text>
<text x="107.3" y="236.3" transform="rotate(84 107.3 236.3)">8</text>
<text x="107.4" y="237.6" transform="rotate(84 107.4 237.6)">24</text>
<text x="113.3" y="235.1" transform="rotate(84 113.3 235.1)">8</text>
<text x="113.4" y="236.3" transform="rotate(84 113.4 236.3)">28</text>
<text x="132.3" y="234.1" transform="rotate(76 132.3 234.1)">76</text>
<text x="108.4" y="245.6" transform="rotate(84 108.4 245.6)">8</text>
<text x="114.6" y="244.6" transform="rotate(84 114.6 244.6)">8</text>
<text x="114.8" y="245.8" transform="rotate(84 114.8 245.8)">26</text>
<text x="122.1" y="243.5" transform="rotate(84 122.1 243.5)">8</text>
<text x="131.6" y="242.6" transform="rotate(76 131.6 242.6)">8</text>
<text x="131.9" y="243.9" transform="rotate(76 131.9 243.9)">29</text>
<text x="134.6" y="244" transform="rotate(76 134.6 244)">8</text>
<text x="134.9" y="245.2" transform="rotate(76 134.9 245.2)">29</text>
<text x="136.5" y="240.1" transform="rotate(76 136.5 240.1)">8</text>
<text x="136.8" y="241.3" transform="rotate(76 136.8 241.3)">28</text>
<text x="108.5" y="246.8" transform="rotate(84 108.5 246.8)">26</text>
<text x="75" y="261">258 40</text>
</g>
<g font-size="1.6">
<text x="93.2" y="23.8" transform="rotate(84 93.2 23.8)">dl. chodník</text>
<text x="90.7" y="48.1">zámk. dlažba</text>
<text x="80.9" y="137.9" transform="rotate(84 80.9 137.9)">živičná vozovka</text>
<text x="187.9" y="133.8" transform="rotate(76 187.9 133.8)">č. p. 1264, č. o. 104</text>
<text x="179" y="142.3" transform="rotate(76 179 142.3)">dlažba</text>
<text x="39.3" y="154.3" transform="rotate(-23 39.3 154.3)">zámk. dlažba</text>
<text x="156.8" y="151.2" transform="rotate(76 156.8 151.2)">živičná vozovka</text>
<text x="129" y="174.7">bet. plocha</text>
<text x="195" y="178.5" transform="rotate(-15 195 178.5)">zámk. dl.</text>
<text x="139.7" y="188" transform="rotate(-15 139.7 188)">střecha 258,46</text>
<text x="112.8" y="209.8" transform="rotate(82 112.8 209.8)">dlažděný chodník</text>
<text x="294.6" y="209.8">258,54</text>
</g>
<text font-size="1.6" fill="#f00" x="113.3" y="119.5">el.</text>
<text font-size="1.6" fill="#f0f" x="96.5" y="120.3" transform="rotate(84 96.5 120.3)">PRIS</text>
</svg>
